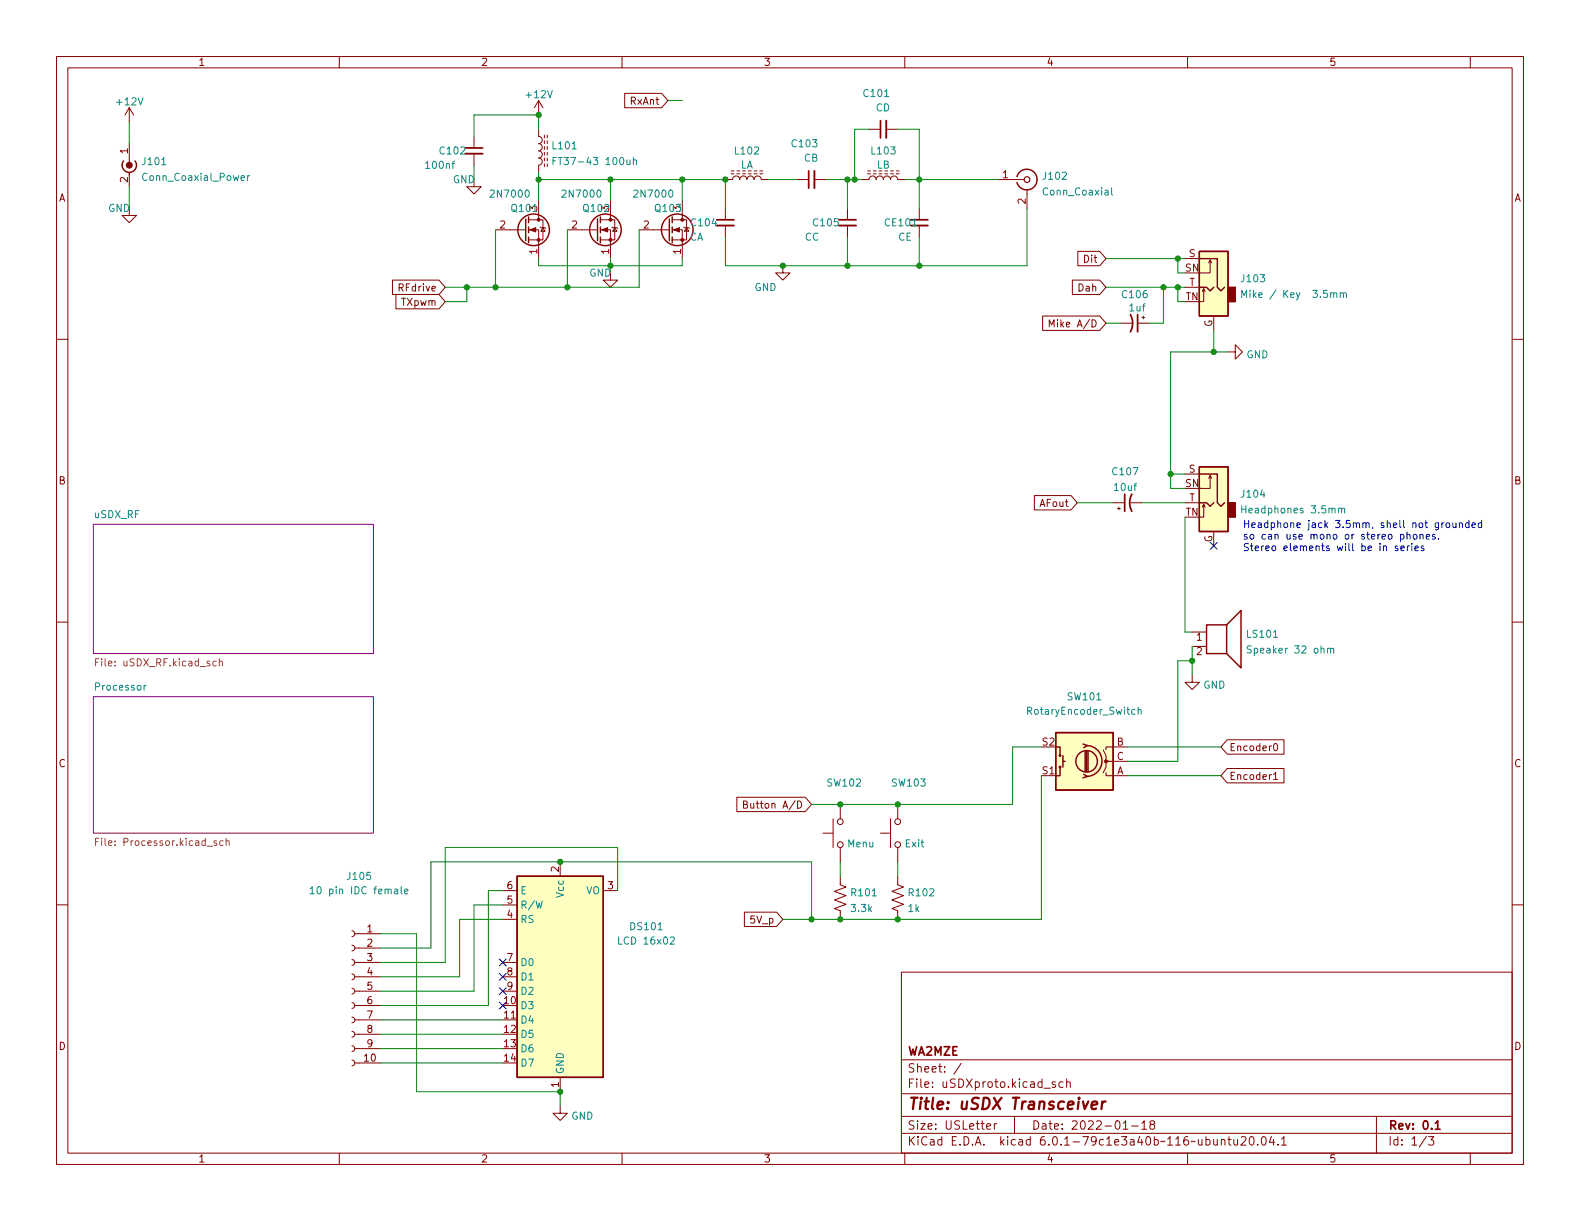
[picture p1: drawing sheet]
<svg xmlns="http://www.w3.org/2000/svg" width="279mm" height="216mm" viewBox="0 0 279 216" stroke-linecap="round" stroke-linejoin="round" font-family="sans-serif">
<g fill="none" stroke="#840000" stroke-width=".18">
<path d="M10 10h259.4v195.9h-259.4zM12 12h255.4v191.9h-255.4zM22.9 19.1l-.8 1.2M22.9 19.1v2.5M22.9 19.1l.7 1.2M60 10v2M95.2 17.8v2.5M95.2 17.8l-.7 1.3M95.2 17.8l.8 1.3M110 10v2M110.5 16.5h6.5l1.1 1.3-1.1 1.3h-6.5zM160 10v2"/>
<path d="M210 10v2M260 10v2M22.9 36.8v1.3h1.2l-1.2 1.3-1.3-1.3h1.3M22.9 25.4v3.8M22.9 30.5v2.5M83.8 31.8v1.2h1.3l-1.3 1.3-1.3-1.3h1.3M83.8 24.1v2.1M83.8 27.2v2M93.5 38.9h2.5v3.5h-2.5M95.2 22.9l.1 1.2a.64 .64 0 0 1 .6 .7 .64 .64 0 0 1-.6 .6 .64 .64 0 0 1 .6 .6 .64 .64 0 0 1-.6 .7 .64 .64 0 0 1 .6 .6 .64 .64 0 0 1-.6 .6 .64 .64 0 0 1 .6 .7 .64 .64 0 0 1-.6 .6l-.1 1.3M95.2 35.6v3.3M96.3 23.9v.5"/>
<path d="M96.3 24.9v.5M96.3 25.9v.5M96.3 26.9v.5M96.3 27.9v.5M96.3 29v.5M96.8 23.9v.5M96.8 24.9v.5M96.8 25.9v.5M96.8 26.9v.5M96.8 27.9v.5M96.8 29v.5M106.2 38.9h2.5v3.5h-2.5"/>
<path d="M107.9 38.1v.8M118.9 38.9h2.5v3.5h-2.5M120.6 38.1v.8M128.3 31.8l1.2-.1a.64 .64 0 0 1 .7-.6 .64 .64 0 0 1 .6 .6 .64 .64 0 0 1 .6-.6 .64 .64 0 0 1 .7 .6 .64 .64 0 0 1 .6-.6 .64 .64 0 0 1 .6 .6 .64 .64 0 0 1 .7-.6 .64 .64 0 0 1 .6 .6l1.3 .1M128.3 36.8v2.1M128.3 39.9v2M129.3 30.7h.5M129.3 30.2h.5M130.3 30.7h.5M130.3 30.2h.5M131.3 30.7h.5M132.3 30.7h.5"/>
<path d="M133.3 30.7h.6M133.3 30.2h.6M134.4 30.7h.5M134.4 30.2h.5M141 31.8h2M144 31.8h2M149.9 36.8v2.1M149.9 39.9v2M152.4 31.8l1.3-.1a.64 .64 0 0 1 .6-.6 .64 .64 0 0 1 .6 .6 .64 .64 0 0 1 .7-.6 .64 .64 0 0 1 .6 .6 .64 .64 0 0 1 .6-.6 .64 .64 0 0 1 .7 .6 .64 .64 0 0 1 .6-.6 .64 .64 0 0 1 .6 .6l1.3 .1M153.4 30.7h.5M153.4 30.2h.5M153.7 22.9h2"/>
<path d="M154.4 30.7h.5M154.4 30.2h.5M155.4 30.7h.6M156.5 30.7h.5M156.7 22.9h2M157.5 30.7h.5M157.5 30.2h.5M158.5 30.7h.5M158.5 30.2h.5M162.6 36.8v2.1M162.6 39.9v2M176.5 31.8h4.6"/>
<path d="M181.6 33.5v3.3M10 60h2M69.4 49.5h8.2l1.1 1.3-1.1 1.3h-8.2zM70 52.1h7.6l1.1 1.2-1.1 1.3h-7.6zM87.6 40.6h5.4M93.5 40.6h1.7v5.1M95.5 40.1l.1 .2h.8l.1 .1M96 40.3l.4 .6h-.8zM100.3 40.6h5.4M106.2 40.6h1.7v5.1M107.9 48.3v1.2h1.3l-1.3 1.3-1.2-1.3h1.2M108.2 40.1l.1 .2h.8l.1 .1"/>
<path d="M108.7 40.3l.4 .6h-.8zM113 40.6h5.4M118.9 40.6h1.7v5.1M120.9 40.1l.1 .2h.8l.1 .1M121.4 40.3l.4 .6h-.8zM138.4 47v1.3h1.3l-1.3 1.2-1.2-1.2h1.2M184.4 55.9h10.1l1.1 1.3-1.1 1.2h-10.1zM185.5 57.8v-1.3l.5 1 .4-1v1.3M189.6 49.5h4.9l1.1 1.3-1.1 1.3h-4.9zM190.6 44.4h3.9l1.1 1.3-1.1 1.3h-3.9zM198.1 57.2h2.1M201.2 57.2h2"/>
<path d="M201.9 56.1h.5M202.2 55.9v.5M209.5 45.7h2.6M209.5 50.8h2.6M212.9 51.1l-.3 .5M213.1 51.6l-.2-.5v2.2h-.8M214 46l-.3 .5M214.2 46.5l-.2-.5v2.3h-1.9M214.6 55.9v2.5M267.4 60h2M217.2 62.2h1.2v-1.2l1.3 1.2-1.3 1.3v-1.3M182.9 87.6h6.5l1.1 1.3-1.1 1.3h-6.5z"/>
<path d="M196.8 88.9h2.1M197.6 89.9h.5M197.9 89.7v.5M199.9 88.9h2M209.5 83.8h2.6M209.5 88.9h2.6M212.9 89.2l-.3 .5M213.1 89.7l-.2-.5v2.2h-.8M214 84.1l-.3 .5M214.2 84.6l-.2-.5v2.3h-1.9M214.6 94v2.5M10 110h2"/>
<path d="M210.8 119.4v1.3h1.3l-1.3 1.2-1.3-1.2h1.3M210.8 111.8h2.6M210.8 114.3h2.6M267.4 110h2M195.1 132.6l.5 1v1h3.8M195.6 136.7v.5h3.8M196.1 134.6h-.5v1l-.5 1.1M199.4 132.1h-3.8v.5M217 135.9h10.1v2.5h-10.1l-1.1-1.2zM217 130.8h10.1v2.6h-10.1l-1.1-1.3zM225.2 136.9l.4-.3v1.2M225.2 137.8h.7"/>
<path d="M225.3 131.6l.2-.1a.68 .68 0 0 1 .4 .6 .68 .68 0 0 1-.4 .6l-.2-.1-.1-.3zM10 160h2M88.9 157.5h2.5M99.1 152.4v2.5M106.7 157.5h2.5M130.3 141h12.1l1.1 1.2-1.1 1.3h-12.1zM131.5 142.2h.5l.1-.2v-.2l-.6-.2v1.3h.5l.1-.1 .1-.3-.3-.3M145.5 147.3h1.8M147.3 144.8v5.1M148.6 154.9v1.6l1 .3-2 .8 2 .8-2 .7 2 .8-2 .8 1 .3v1.6M148.6 142.2v2.6M148.6 149.9v2.5"/>
<path d="M155.7 147.3h1.8M157.5 144.8v5.1M158.7 154.9v1.6l1.1 .3-2.1 .8 2.1 .8-2.1 .7 2.1 .8-2.1 .8 1 .3v1.6M158.7 142.2v2.6M158.7 149.9v2.5M267.4 160h2M62.2 179.8l.4 .2 .1 .3-.1 .4-.4 .1M62.2 177.3l.4 .1 .1 .4-.1 .4-.4 .1M62.2 174.8l.4 .1 .1 .4-.1 .3-.4 .2M62.2 172.2l.4 .2 .1 .3-.1 .4-.4 .1M62.2 169.7l.4 .1 .1 .4-.1 .3-.4 .2M62.2 167.1l.4 .2 .1 .3-.1 .4-.4 .1"/>
<path d="M62.2 164.6l.4 .1 .1 .4-.1 .4-.4 .1M62.7 170.2h4.6M62.7 172.7h4.6M62.7 175.3h4.6M62.7 177.8h4.6M62.7 167.6h4.6M62.7 165.1h4.6M88.9 162.6h2.5M88.9 160h2.5M88.9 170.2h2.5M88.9 172.7h2.5M88.9 175.3h2.5"/>
<path d="M131.6 161.3h5.7l1.1 1.3-1.1 1.2h-5.7zM159.4 171.9h108v32h-108zM62.2 187.5l.4 .1 .1 .4-.1 .3-.4 .2M62.2 184.9l.4 .2 .1 .3-.1 .4-.4 .1M62.2 182.4l.4 .1 .1 .4-.1 .3-.4 .2M62.7 180.3h4.6M62.7 188h4.6M62.7 185.4h4.6M62.7 182.9h4.6M88.9 180.3h2.5M99.1 195.6v1.3h1.2l-1.2 1.2-1.3-1.2h1.3M99.1 190.5v2.5"/>
<path d="M159.4 197.4h108M159.4 193.4h108M159.4 187.4h108M170 188l-1.3 1.9M174.5 199.2l.7-.2-.1-.3h-.4l-.2 .2v.7h.6M175.8 198.7v1M176.3 198.7h-.3l-.2 .3M179.4 197.4v3M184.6 192.4h1.2M186.6 191.4l-.3-.1-.3 .2 .1 .2 .5 .2v.3h-.6M188 191.4l-.5-.1-.2 .3v.4l.1 .2h.6M188.6 191.4l.2-.1 .4 .1 .1 .9"/>
<path d="M188.6 190.8v1.5M198.6 199.7h.9M200.1 199.1h1.2M201.9 198.6l.4-.4v1.5M201.9 199.7h.9M203.6 198.8l-.3-.3 .1-.2 .2-.1h.4l.2 .3-.1 .2-.6 .2-.2 .2 .1 .4 .2 .2 .4-.1 .2-.2-.1-.4-.2-.2M243.4 197.4v6.5M60 203.9v2M110 203.9v2M159.4 200.4h108M160 203.9v2M210 203.9v2"/>
<path d="M216 201.6l.2-.1h.3l.1 1M216 201.5v1M217.1 201.5h.6M217.3 201v1.3l.4 .2M218.2 201.5l.1 .9 .3 .1 .2-.2M218.8 201.5v1M219.5 201.1l.5-.1 .3 .1v.3l-.9 1.1h.9M221.1 201h.2a.81 .81 0 0 1 .5 .6 .81 .81 0 0 1-.3 .8l-.1 .1a.81 .81 0 0 1-.6-.6 .81 .81 0 0 1 .3-.9zM222.4 202.3v.2M223.2 201.1l.2-.1a.81 .81 0 0 1 .6 .6 .81 .81 0 0 1-.3 .8l-.2 .1a.81 .81 0 0 1-.3-1.4zM224.8 200.9l-.3 1.1h.9M225.2 201.5v1"/>
<path d="M226 202.3v.2M226.6 201.4l.4-.4v1.5M226.6 202.5h.9M252.3 200.9l-1.3 1.9M252.6 201h.9l-.5 .5 .5 .2v.6l-.2 .2h-.5l-.2-.2M260 203.9v2"/>
<circle cx="148.6" cy="145.3" r=".51"/>
<circle cx="148.6" cy="149.4" r=".51"/>
<circle cx="158.8" cy="149.4" r=".51"/>
<circle cx="158.8" cy="145.3" r=".51"/>
</g>
<path d="M82.3 26.2h3M126.7 38.9h3.1M143 30.2v3.1M148.3 38.9h3.1M155.7 21.3v3.1M161 38.9h3.1M199.9 55.6a3.2 3.2 0 0 1 0 3.1M201.2 55.6v3.1M198.9 87.4v3M200.2 87.4a3.2 3.2 0 0 0 0 3M253.8 198.6l.4-.4v1.5M253.8 199.7h.9" fill="none" stroke="#840000" stroke-width=".3"/>
<path d="M193 195.4l1-.2v-.3l-.2-.1-.6 .1-.2 .9 .2 .3 .6-.1M194.9 194.8l-.1 1.3M195.5 194.8l-.4 .1-.2 .3" fill="none" stroke="#840000" stroke-width=".4"/>
<g fill="#fff" stroke="#fff" stroke-width=".18">
<path d="M16.5 92.7h49.5v22.9h-49.5z"/>
<path d="M16.5 123.2h49.5v24.1h-49.5z"/>
</g>
<path d="M16.5 92.7h49.5v22.9h-49.5zM16.5 123.2h49.5v24.1h-49.5z" fill="none" stroke="#840084" stroke-width=".18"/>
<path d="M16.9 117.1h.4M17.5 116.5h-.6v1.3M38.2 117l-.3-.1-.3 .2 .2 .6h.4M38.8 117l.2-.1 .3 .1v.8M38.8 116.5v1.3M16.9 148.8h.4M17.5 148.2h-.6v1.3M39.4 148.7h-.3l-.3 .2 .2 .5h.4M40 148.8l.2-.1h.3v.8M40 148.2v1.3" fill="none" stroke="#848400" stroke-width=".18"/>
<g fill="none" stroke="#008484" stroke-width=".18">
<path d="M43.8 31.1v.8M44.1 31.1l-.3 .2M97.8 28.4h.4M98.4 27.8h-.6v1.3M112 28.4l.2-.1h.3v.8M112 27.8v1.3M196.6 33.2v1.1l.1 .2M219.6 52.6v-1.3l.4 .9 .4-.9v1.3M235.9 51.9l.1-.1h.3l.1 .8M237 51.9l.2-.1h.3v.8M237 51.8v.8M237.5 51.9l.2-.1h.3l.1 .8"/>
<path d="M219.6 89.4v1.3M219.6 90h.7M236.7 90l.2-.1h.3v.8M237.2 90l.2-.1h.3l.1 .8M221.3 114.3l-.5-.1-.2 .1v.4l.5 .2 .2 .3-.3 .3-.5-.1M234.8 114.7l.1-.1 .3 .1 .1 .8M235.3 114.8l.2-.2 .3 .1v.8M25.8 121.2l-.3 .2M200.7 125.5h-.3l-.3 .2 .1 .5h.5M201.3 125.6l.1-.1h.3l.1 .8M201.3 125v1.3M54.9 157.1l.3-.3v1.3"/>
<path d="M54.9 158.1h.7M70.9 156.8v1.1l.2 .2M71.5 157.6l.6-.1v-.2l-.4-.1-.2 .2 .1 .6h.5M118.5 165.8l.5-.1 .3 .3-.8 .9h.8"/>
</g>
<path d="M82.3 27.2h3M126.7 39.9h3.1M144 30.2v3.1M148.3 39.9h3.1M156.7 21.3v3.1M161 39.9h3.1" fill="none" stroke="#840000" stroke-width=".33"/>
<g fill="#ffffc2" stroke="#ffffc2" stroke-width=".18">
<path d="M212.1 82.6h5.1v11.4h-5.1z"/>
<path d="M91.4 154.9h15.3v35.6h-15.3z"/>
<path d="M212.1 44.5h5.1v11.4h-5.1z"/>
<path d="M186.7 129.5h10.1v10.2h-10.1z"/>
</g>
<g fill="none" stroke="#840000" stroke-width=".25">
<path d="M21.8 28.4a1.27 1.27 0 0 0 .2 1.7 1.27 1.27 0 0 0 1.7 0 1.27 1.27 0 0 0 .2-1.7M93 38.7v3.8M93.5 38.4v1M105.7 38.7v3.8M106.2 38.4v1M118.4 38.7v3.8M118.9 38.4v1M179.8 31.2a1.81 1.81 0 0 1 2.8-.9 1.81 1.81 0 0 1 0 2.9 1.81 1.81 0 0 1-2.8-.9M93.5 40.1v1M93.5 41.9v1M106.2 40.1v1M106.2 41.9v1"/>
<path d="M118.9 40.1v1M118.9 41.9v1M212.1 44.5h5.1v11.4h-5.1zM212.1 50.8h1.3l.6 .6 .6-.6M212.1 45.7h3.2v5.1l.6 .6 .6-.6M212.1 82.6h5.1v11.4h-5.1zM212.1 88.9h1.3l.6 .6 .6-.6M212.1 83.8h3.2v5.1l.6 .6 .6-.6M213.4 110.5h3.5v5.1h-3.5zM216.9 110.5l2.6-2.5v10.1l-2.6-2.5M186.7 129.5h10.1v10.2h-10.1zM186.7 132.1h.8v1.5"/>
<path d="M187.5 135.6v1.6h-.8M188 134.6h.3M188 133.6v2M191.5 131.6l.8 .2-.7 .4M191.6 136.9l.7 .4-.8 .2M191.9 132.8v3.6M192.2 132.8v3.6M192.2 131.8a2.73 2.73 0 0 1 2.7 2.8 2.73 2.73 0 0 1-2.7 2.7M192.4 132.8v3.6M91.4 154.9h15.3v35.6h-15.3z"/>
<circle cx="94.4" cy="40.6" r="2.79"/>
<circle cx="107.1" cy="40.6" r="2.79"/>
<circle cx="119.8" cy="40.6" r="2.79"/>
<circle cx="187.5" cy="133.6" r=".13"/>
<circle cx="187.5" cy="135.6" r=".13"/>
<circle cx="192.2" cy="134.6" r="1.9"/>
</g>
<g fill="#840000" stroke="#840000" stroke-width=".25">
<path d="M217.2 88.9h1.2v2.5h-1.2z"/>
<path d="M217.2 50.8h1.2v2.5h-1.2z"/>
</g>
<g fill="#840000" stroke="#840000" stroke-width=".18">
<path d="M119.1 40.6l1-.3v.7z"/>
<path d="M93.7 40.6l1-.3v.7z"/>
<path d="M106.4 40.6l1-.3v.7z"/>
<circle cx="120.6" cy="42.4" r=".25"/>
<circle cx="120.6" cy="38.9" r=".25"/>
<circle cx="95.2" cy="42.4" r=".25"/>
<circle cx="95.2" cy="38.9" r=".25"/>
<circle cx="107.9" cy="42.4" r=".25"/>
<circle cx="107.9" cy="38.9" r=".25"/>
<circle cx="195.6" cy="134.6" r=".25"/>
</g>
<circle cx="181.6" cy="31.8" r=".51" fill="none" stroke="#840000" stroke-width=".2"/>
<circle cx="22.9" cy="29.2" r=".51" fill="#840000" stroke="#840000" stroke-width=".2"/>
<g fill="none" stroke="#0000c2" stroke-width=".18">
<path d="M247.2 96.6l-.3-.1-.2 .2 .1 .2 .4 .1v.3h-.5M247.7 94.5h.3l.3 .2-.2 .6h-.4M247.7 97l.6-.2v-.2l-.4-.1-.2 .2 .1 .6h.5M248.8 94.6l.2-.1h.3l.1 .8M248.8 94.1v1.2M248.9 96.5v.9M249.2 96.5l-.3 .3M249.7 96.1v.1M249.7 96.5v.9M250 94.5h.3l.3 .2v.4l-.3 .2h-.3l-.1-.2zM250.2 97l.6-.2v-.2l-.4-.1-.2 .2 .1 .6h.5M251.1 94.6l.2-.1h.3l.1 .8"/>
<path d="M251.1 94.5v.8M251.8 96.6l-.3-.1-.2 .2 .1 .2 .4 .1v.3h-.5M252.2 94.9l.6-.1-.1-.3h-.3l-.2 .2 .1 .6h.4M253.8 94.5h-.3l-.2 .2 .1 .2 .4 .1v.3h-.5M254.4 95.2v.1M255 92.4v.9M255.3 92.4l-.3 .3M255.8 92.5l.3-.1 .3 .3v.3l-.3 .3-.3-.1-.1-.2zM256.9 92.4l.1 .8 .3 .1 .2-.1M257.5 92.4v.9M258.1 92.6l.1-.2 .4 .1v.8M258.1 92.4v.9"/>
<path d="M259.8 92.5l-.4-.1-.2 .3 .1 .5h.5M259.8 92v1.3M260.3 92.9l.6-.2v-.2l-.4-.1-.2 .2 .1 .6h.5M262 92.5l-.4-.1-.2 .3 .1 .5h.5M262 92v1.3"/>
</g>
<g fill="none" stroke="#008400" stroke-width=".18">
<path d="M118.1 17.8h2.5M22.9 21.6v3.8M22.9 33v3.8M83.8 29.2v2.6M95.2 22.9v-2.6h-11.4v3.8M95.2 30.5v5.1M95.2 31.8h33.1v5M107.9 31.8v3.8M120.6 31.8v3.8M135.9 31.8h5.1M146 31.8h6.4M149.9 31.8v5"/>
<path d="M153.7 22.9h-2.6v8.9M158.7 22.9h3.9v13.9M160 31.8h16.5M181.6 36.8v10.2h-53.3v-5.1M82.5 50.8v2.5h-3.8M87.6 40.6v10.2M95.2 45.7v1.3h25.4v-1.3M100.3 40.6v10.2M107.9 45.7v1.3M113 40.6v10.2h-34.3M149.9 41.9v5.1M162.6 41.9v5.1"/>
<path d="M195.6 50.8h13.9M195.6 57.2h2.5M195.6 45.7h13.9M205.7 50.8v6.4h-2.5M208.3 50.8v2.5h1.2M208.3 45.7v2.6h1.2M214.6 58.4v3.8M217.2 62.2h-10.2v24.2h2.5M190.5 88.9h6.3M201.9 88.9h7.6M207 83.8h2.5M209.5 91.4v20.4h1.3"/>
<path d="M210.8 116.8h-2.5v17.8h-8.9M210.8 114.3v5.1M184.1 137.2v25.4h-45.7M184.1 132.1h-5v10.1h-35.6M199.4 132.1h16.5M199.4 137.2h16.5M88.9 157.5h-2.5v20.3h-19.1M109.2 157.5v-7.6h-30.5v20.3h-11.4M148.6 152.4v2.5M158.7 152.4v2.5M67.3 165.1h6.4v27.9h25.4v2.6M88.9 162.6h-7.6v10.1h-14"/>
<path d="M88.9 160h-5.1v15.3h-16.5M143.5 162.6v-10.2h-67.3v15.2h-8.9M67.3 182.9h21.6M67.3 188h21.6M67.3 180.3h21.6M67.3 185.4h21.6"/>
</g>
<path d="M214 95.9l1.2 1.2M215.2 95.9l-1.2 1.2M88.3 174.7l1.2 1.2M88.3 177.2l1.2 1.2M88.3 169.6l1.2 1.2M88.3 172.1l1.2 1.2M89.5 174.7l-1.2 1.2M89.5 177.2l-1.2 1.2M89.5 169.6l-1.2 1.2M89.5 172.1l-1.2 1.2" fill="none" stroke="#000084" stroke-width=".18"/>
<g fill="#008400" stroke="#008400" stroke-width=".18">
<circle cx="128.3" cy="31.8" r=".46"/>
<circle cx="149.9" cy="47" r=".46"/>
<circle cx="138.4" cy="47" r=".46"/>
<circle cx="151.1" cy="31.8" r=".46"/>
<circle cx="149.9" cy="31.8" r=".46"/>
<circle cx="99.1" cy="193" r=".46"/>
<circle cx="99.1" cy="152.4" r=".46"/>
<circle cx="214.6" cy="62.2" r=".46"/>
<circle cx="205.7" cy="50.8" r=".46"/>
<circle cx="208.3" cy="45.7" r=".46"/>
<circle cx="208.3" cy="50.8" r=".46"/>
<circle cx="162.6" cy="31.8" r=".46"/>
<circle cx="162.6" cy="47" r=".46"/>
<circle cx="210.8" cy="116.8" r=".46"/>
<circle cx="158.7" cy="142.2" r=".46"/>
<circle cx="148.6" cy="142.2" r=".46"/>
<circle cx="148.6" cy="162.6" r=".46"/>
<circle cx="158.7" cy="162.6" r=".46"/>
<circle cx="207" cy="83.8" r=".46"/>
<circle cx="143.5" cy="162.6" r=".46"/>
<circle cx="95.2" cy="20.3" r=".46"/>
<circle cx="107.9" cy="47" r=".46"/>
<circle cx="95.2" cy="31.8" r=".46"/>
<circle cx="107.9" cy="31.8" r=".46"/>
<circle cx="120.6" cy="31.8" r=".46"/>
<circle cx="100.3" cy="50.8" r=".46"/>
<circle cx="82.5" cy="50.8" r=".46"/>
<circle cx="87.6" cy="50.8" r=".46"/>
</g>
<text font-size="2.8" fill="#840000" x="160.4" y="196.2">Title: uSDX Transceiver</text>
<g font-size="2.1" fill="#840000">
<text x="160.4" y="189.7">Sheet: /</text>
<text x="160.4" y="186.7">WA2MZE</text>
<text x="160.4" y="192.4">File: uSDXproto.kicad_sch</text>
<text x="160.4" y="202.5">KiCad E.D.A. kicad 6.0.1-79c1e3a40b~116~ubuntu20.04.1</text>
<text x="160.4" y="199.7">Size: USLetter</text>
<text x="182.4" y="199.7">Date: 2022-01-18</text>
<text x="245.4" y="199.7">Rev: 0.1</text>
<text x="245.4" y="202.5">Id: 1/3</text>
</g>
<g font-size="1.8" fill="#840000">
<text x="35" y="11.6">1</text>
<text x="85" y="11.6">2</text>
<text x="135" y="11.6">3</text>
<text x="185" y="11.6">4</text>
<text x="235" y="11.6">5</text>
<text x="111.5" y="18.5">RxAnt</text>
<text x="22.6" y="27.2" transform="rotate(-90 22.6 27.2)">1</text>
<text x="10.3" y="35.6">A</text>
<text x="22.6" y="32.2" transform="rotate(-90 22.6 32.2)">2</text>
<text x="177.3" y="31.5">1</text>
<text x="267.7" y="35.6">A</text>
<text x="88.4" y="40.4">2</text>
<text x="101.1" y="40.4">2</text>
<text x="113.8" y="40.4">2</text>
<text x="181.4" y="36.1" transform="rotate(-90 181.4 36.1)">2</text>
<text x="95" y="44.9" transform="rotate(-90 95 44.9)">1</text>
<text x="107.7" y="44.9" transform="rotate(-90 107.7 44.9)">1</text>
<text x="120.4" y="44.9" transform="rotate(-90 120.4 44.9)">1</text>
<text x="191.8" y="46.4">Dit</text>
<text x="210.2" y="45.5">S</text>
<text x="70.7" y="51.5">RFdrive</text>
<text x="190.8" y="51.5">Dah</text>
<text x="209.6" y="48">SN</text>
<text x="209.6" y="53.1">TN</text>
<text x="210.3" y="50.5">T</text>
<text x="71" y="54.1">TXpwm</text>
<text x="186.7" y="57.9">Mike A/D</text>
<text x="214.4" y="57.8" transform="rotate(-90 214.4 57.8)">G</text>
<text x="210.2" y="83.6">S</text>
<text x="10.3" y="85.7">B</text>
<text x="184" y="89.6">AFout</text>
<text x="209.6" y="86.1">SN</text>
<text x="210.3" y="88.6">T</text>
<text x="267.7" y="85.7">B</text>
<text x="209.6" y="91.2">TN</text>
<text x="214.4" y="95.9" transform="rotate(-90 214.4 95.9)">G</text>
<text x="211.6" y="113.3">1</text>
<text x="211.6" y="115.8">2</text>
<text x="184.3" y="131.8">S2</text>
<text x="197.5" y="131.8">B</text>
<text x="10.3" y="135.6">C</text>
<text x="184.3" y="136.9">S1</text>
<text x="197.5" y="136.9">A</text>
<text x="197.5" y="134.4">C</text>
<text x="217.3" y="137.9">Encoder1</text>
<text x="217.3" y="132.8">Encoder0</text>
<text x="267.7" y="135.6">C</text>
<text x="132.8" y="143">Button A/D</text>
<text x="98.8" y="154.2" transform="rotate(-90 98.8 154.2)">2</text>
<text x="89.7" y="159.8">5</text>
<text x="89.7" y="157.2">6</text>
<text x="107.5" y="157.2">3</text>
<text x="64.9" y="164.8">1</text>
<text x="64.9" y="167.4">2</text>
<text x="89.7" y="162.3">4</text>
<text x="132.8" y="163.3">5V_p</text>
<text x="64.9" y="169.9">3</text>
<text x="64.9" y="172.5">4</text>
<text x="89.7" y="169.9">7</text>
<text x="89.7" y="172.5">8</text>
<text x="64.9" y="175">5</text>
<text x="64.9" y="177.5">6</text>
<text x="89.2" y="177.5">10</text>
<text x="89.7" y="175">9</text>
<text x="10.3" y="185.7">D</text>
<text x="64.9" y="180.1">7</text>
<text x="64.9" y="182.6">8</text>
<text x="64.9" y="185.2">9</text>
<text x="89.2" y="180.1">11</text>
<text x="89.2" y="182.6">12</text>
<text x="89.2" y="185.2">13</text>
<text x="267.7" y="185.7">D</text>
<text x="64.4" y="187.7">10</text>
<text x="89.2" y="187.7">14</text>
<text x="98.8" y="192.3" transform="rotate(-90 98.8 192.3)">1</text>
<text x="35" y="205.6">1</text>
<text x="85" y="205.6">2</text>
<text x="135" y="205.6">3</text>
<text x="185" y="205.6">4</text>
<text x="235" y="205.6">5</text>
</g>
<g font-size="1.8" fill="#008484">
<text x="93.2" y="17.4">+12V</text>
<text x="152.8" y="17.1">C101</text>
<text x="20.8" y="18.6">+12V</text>
<text x="154.9" y="19.7">CD</text>
<text x="25.3" y="29.2">J101</text>
<text x="75.5" y="29.8">100nf</text>
<text x="77.9" y="27.3">C102</text>
<text x="97.8" y="26.4">L101</text>
<text x="99" y="29.2">FT37-43 100uh</text>
<text x="130.1" y="27.3">L102</text>
<text x="130.9" y="29.8">LA</text>
<text x="140.1" y="26">C103</text>
<text x="142.2" y="28.6">CB</text>
<text x="154.2" y="27.3">L103</text>
<text x="155" y="29.8">LB</text>
<text x="25.6" y="32">Conn_Coaxial_Power</text>
<text x="80.1" y="32.4">GND</text>
<text x="87" y="34.9">2N7000</text>
<text x="99.7" y="34.9">2N7000</text>
<text x="112.4" y="34.9">2N7000</text>
<text x="184.6" y="31.8">J102</text>
<text x="184.7" y="34.5">Conn_Coaxial</text>
<text x="19.1" y="37.5">GND</text>
<text x="90.6" y="37.5">Q101</text>
<text x="95" y="37.3" transform="rotate(-90 95 37.3)">3</text>
<text x="103.3" y="37.5">Q102</text>
<text x="107.7" y="37.3" transform="rotate(-90 107.7 37.3)">3</text>
<text x="116" y="37.5">Q103</text>
<text x="120.4" y="37.3" transform="rotate(-90 120.4 37.3)">3</text>
<text x="122.3" y="40">C104</text>
<text x="143.9" y="40">C105</text>
<text x="156.6" y="40">CE101</text>
<text x="121.9" y="42.5">CA</text>
<text x="142.3" y="42.5">CC</text>
<text x="158.8" y="42.5">CE</text>
<text x="133.4" y="51.4">GND</text>
<text x="198.5" y="52.7">C106</text>
<text x="219.6" y="49.9">J103</text>
<text x="221.2" y="52.7">Mike / Key 3.5mm</text>
<text x="199.8" y="55">1uf</text>
<text x="220.4" y="63.3">GND</text>
<text x="196.8" y="84">C107</text>
<text x="197.1" y="86.8">10uf</text>
<text x="219.6" y="88">J104</text>
<text x="16.6" y="91.6">uSDX_RF</text>
<text x="220.3" y="90.8">Headphones 3.5mm</text>
<text x="220.6" y="112.8">LS101</text>
<text x="221.4" y="115.5">Speaker 32 ohm</text>
<text x="17" y="122.1">Processor</text>
<text x="188.9" y="123.8">SW101</text>
<text x="212.8" y="121.8">GND</text>
<text x="182.1" y="126.4">RotaryEncoder_Switch</text>
<text x="146.4" y="139.1">SW102</text>
<text x="157.8" y="139.1">SW103</text>
<text x="149.9" y="149.8">Menu</text>
<text x="160.1" y="149.8">Exit</text>
<text x="61.5" y="155.6">J105</text>
<text x="56.1" y="158.1">10 pin IDC female</text>
<text x="91.9" y="160.7">R/W</text>
<text x="91.9" y="158.1">E</text>
<text x="99.7" y="158.6" transform="rotate(-90 99.7 158.6)">Vcc</text>
<text x="103.6" y="158.1">VO</text>
<text x="150.6" y="161.3">3.3k</text>
<text x="150.7" y="158.5">R101</text>
<text x="160.6" y="161.3">1k</text>
<text x="160.8" y="158.5">R102</text>
<text x="91.9" y="163.2">RS</text>
<text x="109.8" y="167">LCD 16x02</text>
<text x="111.6" y="164.5">DS101</text>
<text x="91.9" y="170.8">D0</text>
<text x="91.9" y="173.4">D1</text>
<text x="91.9" y="178.4">D3</text>
<text x="91.9" y="175.9">D2</text>
<text x="91.9" y="181">D4</text>
<text x="91.9" y="183.5">D5</text>
<text x="91.9" y="186.1">D6</text>
<text x="91.9" y="188.6">D7</text>
<text x="99.7" y="190" transform="rotate(-90 99.7 190)">GND</text>
<text x="101" y="198">GND</text>
</g>
<text font-size="1.8" fill="#008400" x="104.2" y="48.9">GND</text>
<g font-size="1.8" fill="#0000c2">
<text x="219.7" y="93.4">Headphone jack 3.5mm, shell not grounded</text>
<text x="219.7" y="95.4">so can use mono or stereo phones.</text>
<text x="219.7" y="97.4">Stereo elements will be in series</text>
</g>
<g font-size="1.8" fill="#848400">
<text x="17.5" y="117.8">File: uSDX_RF.kicad_sch</text>
<text x="17.8" y="149.6">File: Processor.kicad_sch</text>
</g>
</svg>
